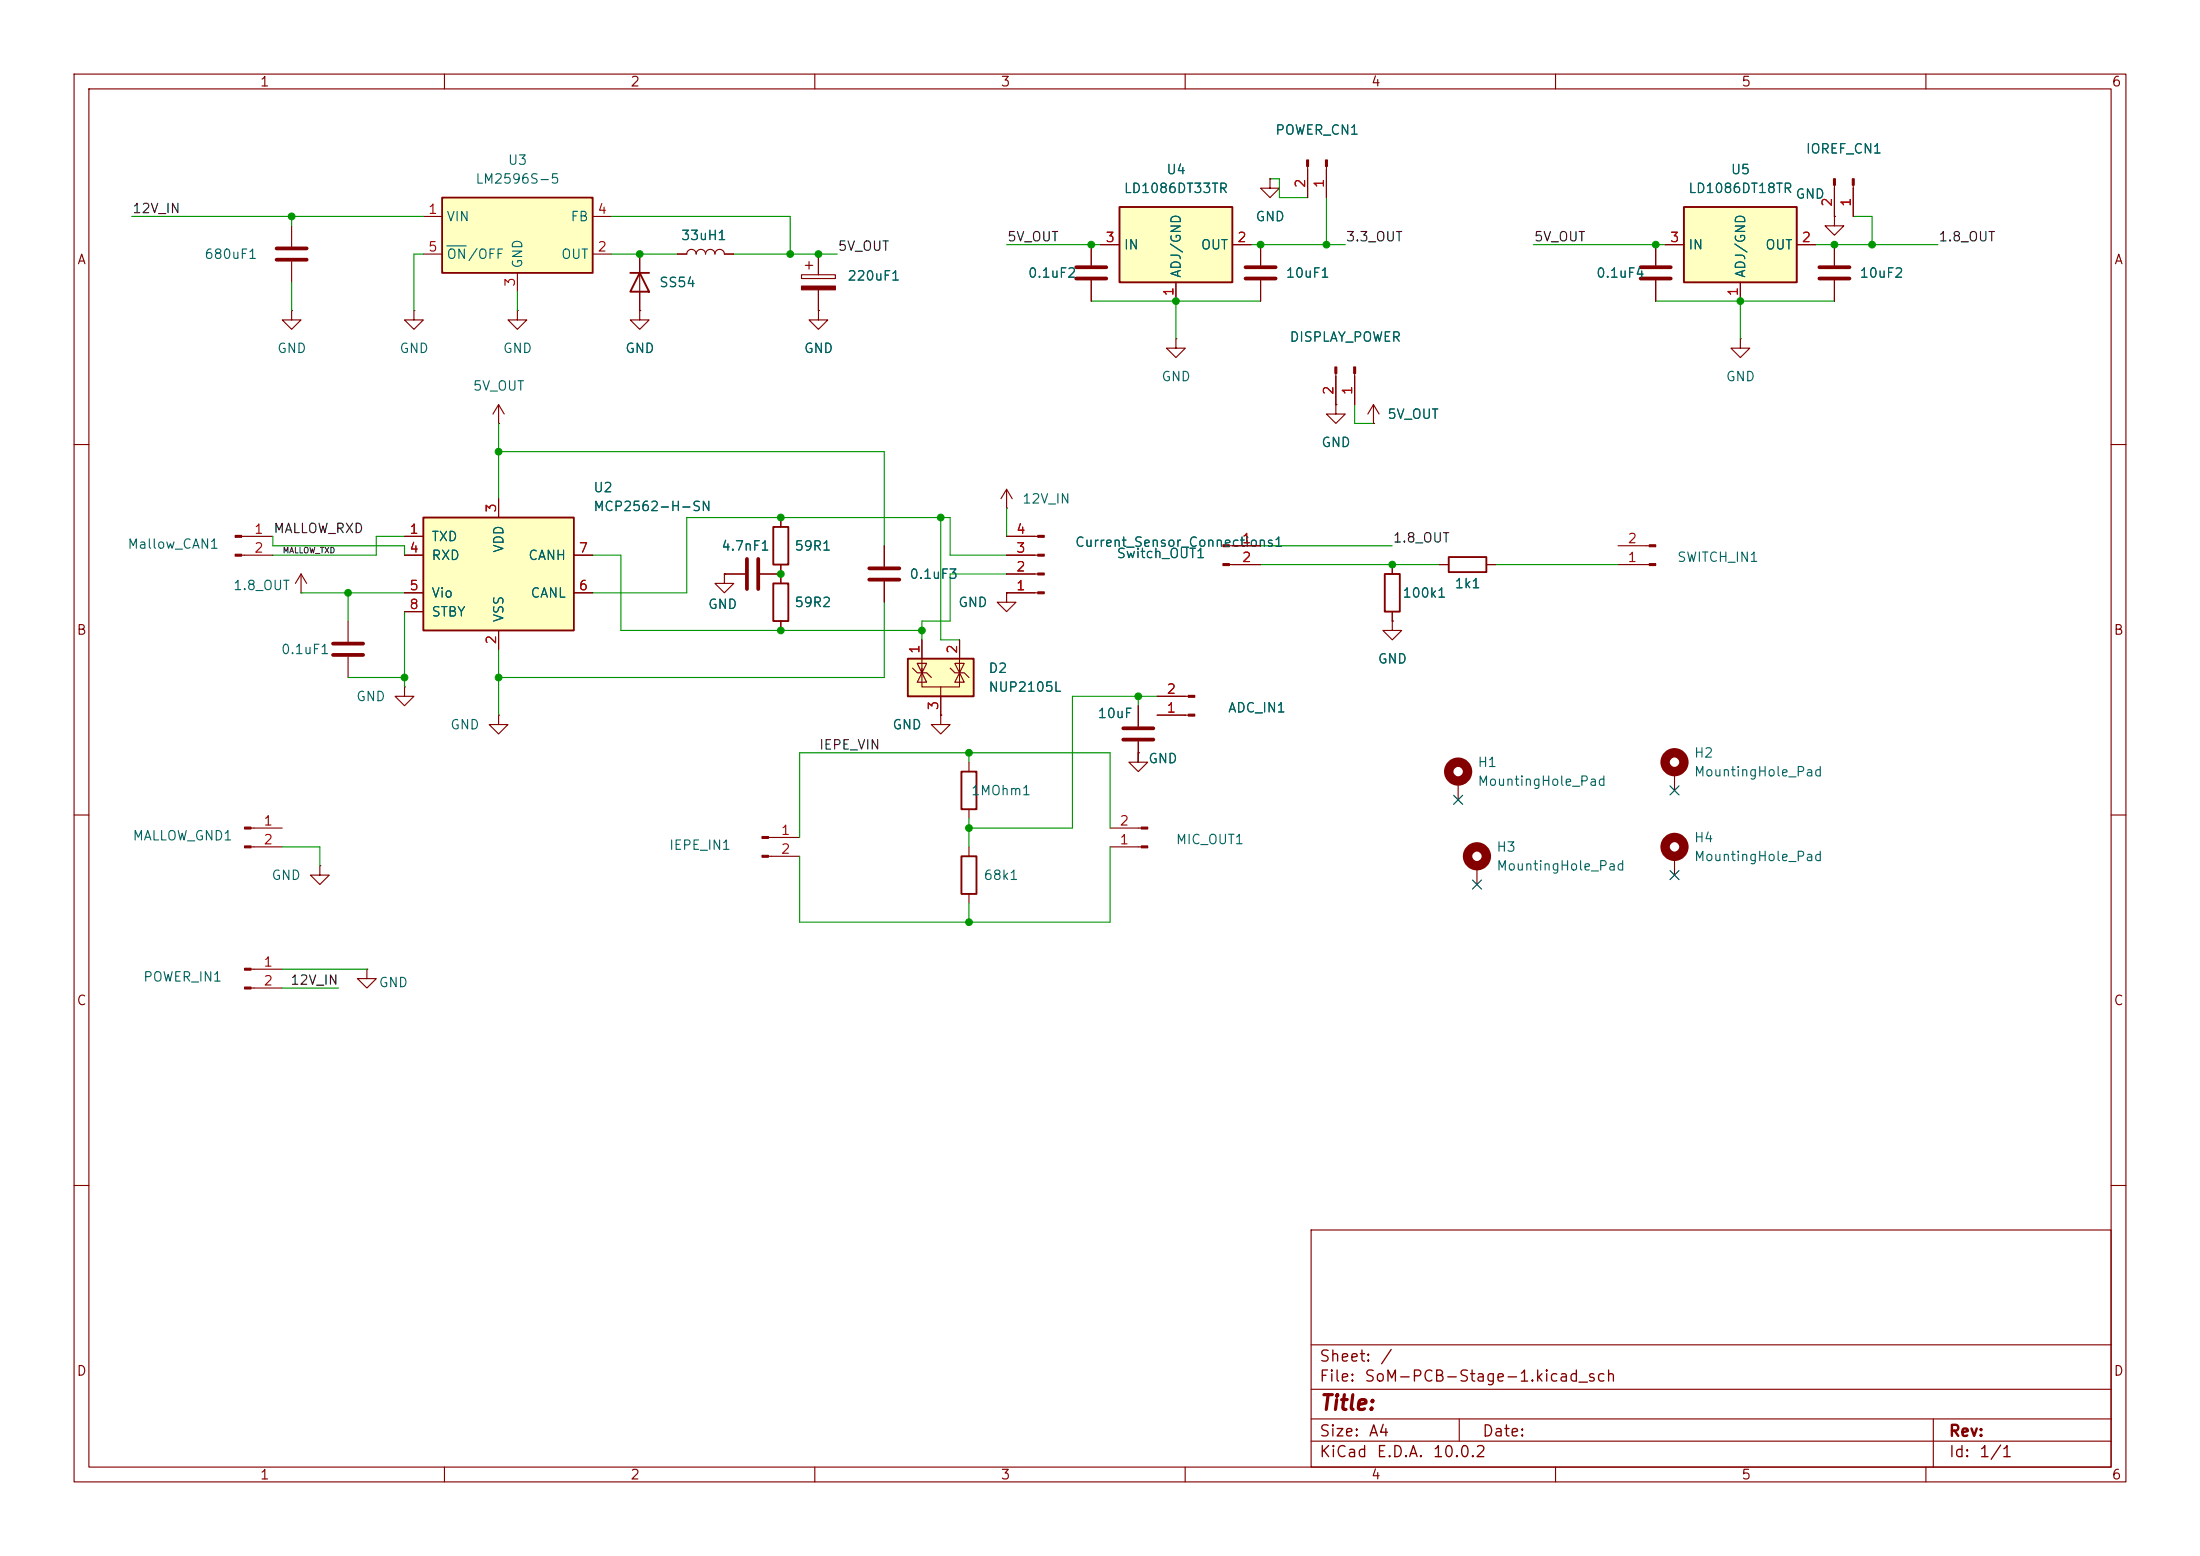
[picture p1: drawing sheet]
<svg xmlns="http://www.w3.org/2000/svg" width="297mm" height="210mm" viewBox="0 0 297 210" stroke-linecap="round" stroke-linejoin="round" font-family="sans-serif">
<g fill="none" stroke="#840000" stroke-width=".15">
<path d="M10 10h277v190h-277zM12 12h273v186h-273zM60 10v2M110 10v2M160 10v2M210 10v2M260 10v2M86.4 34.3v7.6M91.4 34.3h1.3a.64 .64 0 0 1 .6-.6 .64 .64 0 0 1 .7 .6 .64 .64 0 0 1 .6-.6 .64 .64 0 0 1 .6 .6 .64 .64 0 0 1 .7-.6 .64 .64 0 0 1 .6 .6 .64 .64 0 0 1 .7-.6 .64 .64 0 0 1 .6 .6h1.3M108.2 37.1h4.6v.5h-4.6zM108.7 35.8h1M109.2 35.3v1"/>
<path d="M110.5 34.3v2.8M110.5 39.1v2.8M147.3 33v2.8M147.3 37.8v2.8M170.2 33v2.8M170.2 37.8v2.8M171.4 24.1v1.3h1.3l-1.3 1.3-1.2-1.3h1.2M171.4 24.1h.1M176.5 22.5v4.2M179.1 22.5v4.2M247.6 33v2.8M247.6 37.8v2.8"/>
<path d="M39.4 41.9v1.3h1.2l-1.2 1.3-1.3-1.3h1.3M39.4 41.9h.1M55.9 41.9v1.3h1.2l-1.2 1.3-1.3-1.3h1.3M55.9 41.9h.1M86.4 41.9v1.3h1.2l-1.2 1.3-1.3-1.3h1.3M86.4 41.9h.1M110.5 41.9v1.3h1.3l-1.3 1.3-1.3-1.3h1.3M110.5 41.9h.1M158.7 45.7v1.3h1.3l-1.3 1.3-1.2-1.3h1.2M158.7 45.7h.1M180.3 54.6v1.3h1.3l-1.3 1.3-1.2-1.3h1.2M180.3 54.6h.1"/>
<path d="M180.3 50.4v4.2M182.9 50.4v4.2M185.4 57.2h.1M185.4 54.6l-.7 1.3M185.4 54.6l.8 1.3M185.4 54.6v2.6M10 60h2M97.8 77.5v1.2h1.3l-1.3 1.3-1.3-1.3h1.3M97.8 77.5h.1M105.4 69.9v1.2M105.4 76.2v2.5M135.9 68.6h.1"/>
<path d="M135.9 66l-.8 1.3M135.9 66l.8 1.3M135.9 66v2.6M135.9 77.5h4.2M135.9 74.9h4.2M135.9 72.4h4.2M166 73.7h4.2M166 76.2h4.2M285 60h2M67.3 96.5v1.3h1.3l-1.3 1.3-1.3-1.3h1.3M67.3 96.5h.1M105.4 83.8v1.3"/>
<path d="M135.9 80h4.2M153.7 95.3v2.7M156.2 96.5h4.2M156.2 94h4.2M10 110h2M103.7 113h4.2M103.7 115.6h4.2M153.7 100.1v2.8M285 110h2M10 160h2M177 166h108v32h-108zM285 160h2"/>
<path d="M60 198v2M110 198v2M160 198v2M177 194.5h108M177 191.5h108M177 187.5h108M177 181.5h108M197 191.5v3M210 198v2M260 198v2M261 191.5v6.5"/>
</g>
<path d="M145.3 36.1h4.1M145.3 37.6h4.1M168.1 36.1h4.1M168.1 37.6h4.1M245.6 36.1h4.1M245.6 37.6h4.1M151.6 98.3h4.1M151.6 99.8h4.1" fill="none" stroke="#840000" stroke-width=".51"/>
<g fill="#840000" stroke="#840000" stroke-width=".15">
<path d="M140.1 79.9h.9v.2h-.9z"/>
<path d="M140.1 77.3h.9v.3h-.9z"/>
<path d="M140.1 74.8h.9v.3h-.9z"/>
<path d="M140.1 72.3h.9v.2h-.9z"/>
<path d="M160.4 96.4h.9v.2h-.9z"/>
<path d="M160.4 93.9h.9v.2h-.9z"/>
<path d="M102.9 112.9h.8v.3h-.8z"/>
<path d="M102.9 115.4h.8v.3h-.8z"/>
<path d="M178.9 21.6h.3v.9h-.3z"/>
<path d="M176.4 21.6h.3v.9h-.3z"/>
<path d="M182.8 49.5h.2v.9h-.2z"/>
<path d="M180.2 49.5h.3v.9h-.3z"/>
<path d="M165.1 73.5h.9v.3h-.9z"/>
<path d="M165.1 76.1h.9v.2h-.9z"/>
<path d="M108.2 38.6h4.6v.5h-4.6z"/>
</g>
<path d="M85.1 36.8h2.5M86.4 36.8l1.2 2.6h-2.5zM104.4 78.7h2v5.1h-2zM104.4 71.1h2v5.1h-2z" fill="none" stroke="#840000" stroke-width=".25"/>
<path d="M151.1 27.9h15.3v10.2h-15.3z" fill="#ffffc2"/>
<path d="M151.1 27.9h15.3v10.2h-15.3z" fill="none" stroke="#840000" stroke-width=".25"/>
<path d="M148.6 33h2.5M158.7 38.1v2.5M166.4 33h2.5M97.8 77.5h2.8M102.6 77.5h2.8" fill="none" stroke="#840000" stroke-width=".15"/>
<path d="M100.8 75.4v4.1M102.4 75.4v4.1" fill="none" stroke="#840000" stroke-width=".51"/>
<path d="M57.1 69.9h20.4v15.2h-20.4z" fill="#ffffc2"/>
<path d="M57.1 69.9h20.4v15.2h-20.4zM186.9 77.5h2.1v5.1h-2.1z" fill="none" stroke="#840000" stroke-width=".25"/>
<g fill="none" stroke="#840000" stroke-width=".15">
<path d="M67.3 57.2h.1M67.3 54.6v2.6M67.3 54.6l-.8 1.3M67.3 54.6l.8 1.3M69.8 41.9v1.3h1.3l-1.3 1.3-1.2-1.3h1.2M69.8 41.9h.1M54.6 72.4h2.5M54.6 74.9h2.5M67.3 67.3v2.6M77.5 74.9h2.5M188 76.2v1.3M54.6 80h2.5"/>
<path d="M54.6 82.6h2.5M67.3 85.1v2.5M77.5 80h2.5M127 96.5v1.3h1.3l-1.3 1.3-1.3-1.3h1.3M127 96.5h.1M188 83.8v1.3h1.2l-1.2 1.3-1.3-1.3h1.3M188 83.8h.1M188 82.6v1.2"/>
</g>
<path d="M59.7 26.7h20.3v10.1h-20.3z" fill="#ffffc2"/>
<path d="M59.7 26.7h20.3v10.1h-20.3z" fill="none" stroke="#840000" stroke-width=".25"/>
<path d="M57.1 29.2h2.6M57.1 34.3h2.6M69.8 36.8v2.6M80 29.2h2.5M80 34.3h2.5" fill="none" stroke="#840000" stroke-width=".15"/>
<path d="M60.3 33.2h2.6" fill="none" stroke="#006464" stroke-width=".15"/>
<path d="M122.6 88.9h8.8v5.1h-8.8z" fill="#ffffc2"/>
<path d="M122.6 88.9h8.8v5.1h-8.8z" fill="none" stroke="#840000" stroke-width=".25"/>
<g fill="none" stroke="#840000" stroke-width=".15">
<path d="M39.4 30.5v2.8M39.4 35.3v2.8M234.9 45.7v1.3h1.3l-1.3 1.3-1.2-1.3h1.2M234.9 45.7h.1M123.2 90.2l.6 .6h1.3l.6 .6M124.5 90.8v1.9h5v-1.9M124.5 90.8l.6 1.3h-1.3zM124.5 90.2v.6l.6-1.3h-1.3l.7 1.3M124.5 86.4v4.4M127 92.7v3.8M128.3 90.2l.6 .6h1.3l.6 .6M128.9 89.5h1.3l-.7 1.3z"/>
<path d="M129.5 90.8l.7 1.3h-1.3zM129.5 86.4v4.4"/>
</g>
<path d="M37.3 35.1h4.1M37.3 33.5h4.1" fill="none" stroke="#840000" stroke-width=".51"/>
<path d="M227.3 27.9h15.3v10.2h-15.3z" fill="#ffffc2"/>
<path d="M227.3 27.9h15.3v10.2h-15.3zM195.6 75.2h5.1v2h-5.1zM129.8 115.6h2v5.1h-2zM129.8 104.1h2v5.1h-2z" fill="none" stroke="#840000" stroke-width=".25"/>
<g fill="none" stroke="#840000" stroke-width=".15">
<path d="M86.4 34.3v2.5M86.4 39.4v2.5M91.4 34.3h1.3M97.8 34.3h1.3M110.5 34.3v2.8M110.5 39.1v2.8M147.3 33v2.8M147.3 37.8v2.8M148.6 33h2.5M158.7 38.1v2.5M166.4 33h2.5M170.2 33v2.8"/>
<path d="M170.2 37.8v2.8M171.4 24.1h.1M176.5 22.9v3.8M179.1 22.9v3.8M223.5 33v2.8M223.5 37.8v2.8M224.8 33h2.5M234.9 38.1v2.5M242.6 33h2.5M247.6 29.2v1.3h1.3l-1.3 1.3-1.2-1.3h1.2M247.6 29.2h.1M247.6 25v4.2"/>
<path d="M247.6 33v2.8M247.6 37.8v2.8M250.2 25v4.2M86.4 41.9h.1M110.5 41.9h.1M180.3 54.6h.1M180.3 50.8v3.8M182.9 50.8v3.8M185.4 57.2h.1M32.6 72.4h4.2M32.6 74.9h4.2M40.6 77.5l-.7 1.2"/>
<path d="M40.6 77.5l.8 1.2M40.6 77.5v2.5M54.6 72.4h2.5M54.6 74.9h2.5M67.3 67.3v2.6M77.5 74.9h2.5M97.8 77.5h.1M97.8 77.5h2.8M102.6 77.5h2.8M105.4 69.9v1.2M105.4 76.2v2.5M119.4 73.7v2.8"/>
<path d="M119.4 78.5v2.8M135.9 72.4h3.8M135.9 74.9h3.8M135.9 77.5h3.8M166.4 76.2h3.8M166.4 73.7h3.8M188 76.2v1.3M194.3 76.2h1.3M200.7 76.2h1.2M218.4 76.2h4.3M218.4 73.7h4.3M40.6 80h.1"/>
<path d="M47 83.8v2.8M47 88.6v2.8M54.6 92.7v1.3h1.3l-1.3 1.3-1.3-1.3h1.3M54.6 92.7h.1M54.6 80h2.5M54.6 82.6h2.5M67.3 85.1v2.5M77.5 80h2.5M105.4 83.8v1.3M124.5 86.4v2.5M127 96.5h.1M127 94v2.5"/>
<path d="M129.5 86.4v2.5M135.9 80v1.3h1.3l-1.3 1.3-1.3-1.3h1.3M135.9 80h.1M135.9 80h3.8M153.7 95.3v2.7M156.2 96.5h3.8M156.2 94h3.8M188 83.8h.1M188 82.6v1.2M33.9 111.8h4.2M33.9 114.3h4.2M43.2 116.8v1.3h1.2l-1.2 1.3-1.3-1.3h1.3"/>
<path d="M43.2 116.8h.1M130.8 102.9v1.2M130.8 109.2v1.3M130.8 114.3v1.3M149.9 111.8h4.2M149.9 114.3h4.2M153.7 100.1v2.8h-1.3l1.3 1.2 1.2-1.2h-1.2v-1.3M153.7 101.6h.1M196.8 105.4v2.6M199.4 116.8v2.6M226.1 104.1v2.6M226.1 115.6v2.5"/>
<path d="M33.9 130.8h4.2M33.9 133.4h4.2M49.5 130.8v1.3h1.3l-1.3 1.3-1.2-1.3h1.2M49.5 130.8h.1M130.8 120.7v1.2"/>
</g>
<g fill="none" stroke="#840000" stroke-width="1.3">
<circle cx="196.8" cy="104.1" r="1.27"/>
<circle cx="199.4" cy="115.6" r="1.27"/>
<circle cx="226.1" cy="114.3" r="1.27"/>
<circle cx="226.1" cy="102.9" r="1.27"/>
</g>
<path d="M221.5 36.1h4.1M221.5 37.6h4.1M117.3 76.7h4.1M117.3 78.2h4.1M45 86.9h4M45 88.4h4" fill="none" stroke="#840000" stroke-width=".51"/>
<g fill="#840000" stroke="#840000" stroke-width=".15">
<path d="M250.1 24.1h.2v.9h-.2z"/>
<path d="M247.5 24.1h.3v.9h-.3z"/>
<path d="M222.7 76.1h.8v.2h-.8z"/>
<path d="M222.7 73.5h.8v.3h-.8z"/>
<path d="M33 111.6h.9v.3h-.9z"/>
<path d="M33 114.2h.9v.2h-.9z"/>
<path d="M33 130.7h.9v.2h-.9z"/>
<path d="M33 133.2h.9v.3h-.9z"/>
<path d="M31.7 72.3h.9v.2h-.9z"/>
<path d="M31.7 74.8h.9v.3h-.9z"/>
<path d="M154.1 114.2h.8v.2h-.8z"/>
<path d="M154.1 111.6h.8v.3h-.8z"/>
</g>
<g fill="none" stroke="#009600" stroke-width=".15">
<path d="M17.8 29.2h39.3M39.4 29.2v1.3M39.4 38.1v3.8M57.1 34.3h-1.2v7.6M69.8 39.4v2.5M82.5 29.2h24.2v5.1M82.5 34.3h8.9M99.1 34.3h13.9M135.9 33h12.7M168.9 33h12.7M171.4 24.1h1.3v2.6h3.8M179.1 26.7v6.3"/>
<path d="M207 33h17.8M245.1 33h16.5M250.2 29.2h2.5v3.8M67.3 57.2v10.1M147.3 40.6h22.9M158.7 40.6v5.1M182.9 54.6v2.6h2.5M223.5 40.6h24.1M234.9 40.6v5.1M36.8 72.4v1.3h17.8v1.2M54.6 72.4h-3.8v2.5h-14M67.3 61h52.1v12.7"/>
<path d="M80 74.9h3.8v10.2h40.7M127 69.9v16.5h2.5M135.9 74.9h-7.6v-5h-35.6v10.1h-12.7M135.9 77.5h-7.6v6.3h-3.8v2.6M135.9 68.6v3.8M170.2 76.2h24.1M170.2 73.7h17.8M201.9 76.2h16.5M40.6 80h14M47 91.4h7.6M47 80v3.8M54.6 82.6v10.1"/>
<path d="M67.3 87.6v8.9M119.4 81.3v10.1h-52.1M153.7 94v1.3M156.2 94h-11.4v17.8h-14M38.1 114.3h5.1v2.5M130.8 101.6v1.3M130.8 110.5v3.8M149.9 114.3v10.2h-42v-8.9M149.9 111.8v-10.2h-42v11.4M153.7 101.6v1.3M38.1 130.8h11.4M38.1 133.4h7.6"/>
<path d="M130.8 121.9v2.6"/>
</g>
<path d="M196.2 107.3l1.3 1.3M197.5 107.3l-1.3 1.3M198.8 118.8l1.2 1.2M200 118.8l-1.2 1.2M225.5 117.5l1.2 1.2M225.5 106.1l1.2 1.2M226.7 117.5l-1.2 1.2M226.7 106.1l-1.2 1.2" fill="none" stroke="#000084" stroke-width=".15"/>
<g fill="#009600" stroke="#009600" stroke-width=".14">
<circle cx="147.3" cy="33" r=".46"/>
<circle cx="179.1" cy="33" r=".46"/>
<circle cx="170.2" cy="33" r=".46"/>
<circle cx="158.7" cy="40.6" r=".46"/>
<circle cx="188" cy="76.2" r=".46"/>
<circle cx="39.4" cy="29.2" r=".46"/>
<circle cx="86.4" cy="34.3" r=".46"/>
<circle cx="110.5" cy="34.3" r=".46"/>
<circle cx="106.7" cy="34.3" r=".46"/>
<circle cx="105.4" cy="77.5" r=".46"/>
<circle cx="127" cy="69.9" r=".46"/>
<circle cx="105.4" cy="69.9" r=".46"/>
<circle cx="234.9" cy="40.6" r=".46"/>
<circle cx="252.7" cy="33" r=".46"/>
<circle cx="223.5" cy="33" r=".46"/>
<circle cx="247.6" cy="33" r=".46"/>
<circle cx="67.3" cy="91.4" r=".46"/>
<circle cx="54.6" cy="91.4" r=".46"/>
<circle cx="67.3" cy="61" r=".46"/>
<circle cx="47" cy="80" r=".46"/>
<circle cx="130.8" cy="101.6" r=".46"/>
<circle cx="124.5" cy="85.1" r=".46"/>
<circle cx="130.8" cy="111.8" r=".46"/>
<circle cx="130.8" cy="124.5" r=".46"/>
<circle cx="105.4" cy="85.1" r=".46"/>
<circle cx="153.7" cy="94" r=".46"/>
</g>
<text font-size="2" fill="#840000" x="178" y="190.8">Title:</text>
<g font-size="1.5" fill="#840000">
<text x="178" y="184.2">Sheet:</text>
<text x="186.2" y="184.2">/</text>
<text x="178" y="186.9">File:</text>
<text x="184.1" y="186.9">SoM-PCB-Stage-1.kicad_sch</text>
<text x="178" y="197.1">KiCad</text>
<text x="178" y="194.3">Size:</text>
<text x="184.7" y="194.3">A4</text>
<text x="185.7" y="197.1">E.D.A.</text>
<text x="193.3" y="197.1">10.0.2</text>
<text x="200" y="194.3">Date:</text>
<text x="263" y="194.3">Rev:</text>
<text x="263" y="197.1">Id:</text>
<text x="267.1" y="197.1">1/1</text>
</g>
<g font-size="1.3" fill="#840000">
<text x="35" y="12">1</text>
<text x="85" y="12">2</text>
<text x="135" y="12">3</text>
<text x="185" y="12">4</text>
<text x="235" y="12">5</text>
<text x="285" y="12">6</text>
<text x="10.3" y="36">A</text>
<text x="285.3" y="36">A</text>
<text x="10.3" y="86">B</text>
<text x="285.3" y="86">B</text>
<text x="10.3" y="136">C</text>
<text x="285.3" y="136">C</text>
<text x="10.3" y="186">D</text>
<text x="285.3" y="186">D</text>
<text x="35" y="200">1</text>
<text x="85" y="200">2</text>
<text x="135" y="200">3</text>
<text x="185" y="200">4</text>
<text x="235" y="200">5</text>
<text x="285" y="200">6</text>
</g>
<g font-size="1.3" fill="#006464">
<text x="68.5" y="22.6">U3</text>
<text x="157.4" y="23.8">U4</text>
<text x="172.1" y="18.5">POWER_CN1</text>
<text x="233.6" y="23.8">U5</text>
<text x="243.7" y="21">IOREF_CN1</text>
<text x="64.1" y="25.1">LM2596S-5</text>
<text x="151.6" y="26.4">LD1086DT33TR</text>
<text x="227.8" y="26.4">LD1086DT18TR</text>
<text x="242.3" y="27.1">GND</text>
<text x="27.5" y="35.3">680uF1</text>
<text x="60.2" y="30.2">VIN</text>
<text x="60.2" y="35.3">ON/OFF</text>
<text x="75.7" y="35.3">OUT</text>
<text x="76.9" y="30.2">FB</text>
<text x="91.8" y="32.7">33uH1</text>
<text x="151.6" y="34">IN</text>
<text x="162" y="34">OUT</text>
<text x="169.4" y="30.2">GND</text>
<text x="227.8" y="34">IN</text>
<text x="238.2" y="34">OUT</text>
<text x="70.8" y="36.3" transform="rotate(-90 70.8 36.3)">GND</text>
<text x="88.9" y="39.1">SS54</text>
<text x="114.3" y="38.2">220uF1</text>
<text x="138.7" y="37.8">0.1uF2</text>
<text x="159.7" y="37.6" transform="rotate(-90 159.7 37.6)">ADJ/GND</text>
<text x="173.5" y="37.8">10uF1</text>
<text x="215.4" y="37.8">0.1uF4</text>
<text x="235.9" y="37.6" transform="rotate(-90 235.9 37.6)">ADJ/GND</text>
<text x="251" y="37.8">10uF2</text>
<text x="37.3" y="48">GND</text>
<text x="53.8" y="48">GND</text>
<text x="67.8" y="48">GND</text>
<text x="84.3" y="48">GND</text>
<text x="108.5" y="48">GND</text>
<text x="174" y="46.4">DISPLAY_POWER</text>
<text x="63.8" y="53">5V_OUT</text>
<text x="156.7" y="51.8">GND</text>
<text x="232.9" y="51.8">GND</text>
<text x="187.2" y="56.9">5V_OUT</text>
<text x="178.3" y="60.7">GND</text>
<text x="80" y="69.3">MCP2562-H-SN</text>
<text x="80" y="66.8">U2</text>
<text x="137.9" y="68.3">12V_IN</text>
<text x="17.1" y="74.4">Mallow_CAN1</text>
<text x="58.2" y="73.4">TXD</text>
<text x="58.2" y="75.9">RXD</text>
<text x="68.3" y="74.7" transform="rotate(-90 68.3 74.7)">VDD</text>
<text x="71.2" y="75.9">CANH</text>
<text x="97.3" y="74.6">4.7nF1</text>
<text x="107.2" y="74.6">59R1</text>
<text x="145" y="74.1">Current_Sensor_Connections1</text>
<text x="150.7" y="75.6">Switch_OUT1</text>
<text x="226.3" y="76.2">SWITCH_IN1</text>
<text x="31.4" y="80">1.8_OUT</text>
<text x="58.2" y="81">Vio</text>
<text x="58.2" y="83.5">STBY</text>
<text x="71.5" y="81">CANL</text>
<text x="95.5" y="82.5">GND</text>
<text x="107.2" y="82.3">59R2</text>
<text x="122.7" y="78.4">0.1uF3</text>
<text x="129.3" y="82.3">GND</text>
<text x="189.2" y="81">100k1</text>
<text x="196.3" y="79.7">1k1</text>
<text x="37.9" y="88.6">0.1uF1</text>
<text x="68.3" y="84.1" transform="rotate(-90 68.3 84.1)">VSS</text>
<text x="185.9" y="89.9">GND</text>
<text x="48" y="95">GND</text>
<text x="133.4" y="91.1">D2</text>
<text x="133.4" y="93.7">NUP2105L</text>
<text x="60.7" y="98.8">GND</text>
<text x="120.4" y="98.8">GND</text>
<text x="148.1" y="97.2">10uF</text>
<text x="165.7" y="96.5">ADC_IN1</text>
<text x="131" y="107.7">1MOhm1</text>
<text x="154.9" y="103.3">GND</text>
<text x="199.4" y="103.8">H1</text>
<text x="199.4" y="106.4">MountingHole_Pad</text>
<text x="228.6" y="102.6">H2</text>
<text x="228.6" y="105.1">MountingHole_Pad</text>
<text x="17.8" y="113.7">MALLOW_GND1</text>
<text x="36.6" y="119.1">GND</text>
<text x="90.2" y="115">IEPE_IN1</text>
<text x="132.7" y="119.1">68k1</text>
<text x="158.7" y="114.3">MIC_OUT1</text>
<text x="201.9" y="115.3">H3</text>
<text x="201.9" y="117.8">MountingHole_Pad</text>
<text x="228.6" y="114">H4</text>
<text x="228.6" y="116.5">MountingHole_Pad</text>
<text x="19.2" y="132.8">POWER_IN1</text>
<text x="51" y="133.6">GND</text>
</g>
<g font-size="1.3" fill="#0f0f0f">
<text x="17.8" y="29.1">12V_IN</text>
<text x="113" y="34.2">5V_OUT</text>
<text x="135.9" y="32.9">5V_OUT</text>
<text x="181.6" y="32.9">3.3_OUT</text>
<text x="207" y="32.9">5V_OUT</text>
<text x="261.6" y="32.9">1.8_OUT</text>
<text x="36.8" y="72.3">MALLOW_RXD</text>
<text x="188" y="73.5">1.8_OUT</text>
<text x="110.5" y="101.5">IEPE_VIN</text>
<text x="39.1" y="133.2">12V_IN</text>
</g>
<g font-size="1.3" fill="#a90000">
<text x="57.7" y="29.2">1</text>
<text x="80.6" y="29.2">4</text>
<text x="176.5" y="25.5" transform="rotate(-90 176.5 25.5)">2</text>
<text x="179" y="25.5" transform="rotate(-90 179 25.5)">1</text>
<text x="247.6" y="28" transform="rotate(-90 247.6 28)">2</text>
<text x="250.2" y="28" transform="rotate(-90 250.2 28)">1</text>
<text x="57.7" y="34.3">5</text>
<text x="80.6" y="34.3">2</text>
<text x="149.2" y="33">3</text>
<text x="166.9" y="33">2</text>
<text x="225.4" y="33">3</text>
<text x="243.1" y="33">2</text>
<text x="69.8" y="38.8" transform="rotate(-90 69.8 38.8)">3</text>
<text x="158.7" y="40.1" transform="rotate(-90 158.7 40.1)">1</text>
<text x="234.9" y="40.1" transform="rotate(-90 234.9 40.1)">1</text>
<text x="180.3" y="53.4" transform="rotate(-90 180.3 53.4)">2</text>
<text x="182.9" y="53.4" transform="rotate(-90 182.9 53.4)">1</text>
<text x="67.3" y="69.3" transform="rotate(-90 67.3 69.3)">3</text>
<text x="34.2" y="72.4">1</text>
<text x="34.2" y="74.9">2</text>
<text x="55.2" y="72.4">1</text>
<text x="55.2" y="74.9">4</text>
<text x="78" y="74.9">7</text>
<text x="137.1" y="77.4">2</text>
<text x="137.1" y="74.9">3</text>
<text x="137.1" y="72.4">4</text>
<text x="167.6" y="73.6">1</text>
<text x="167.6" y="76.2">2</text>
<text x="219.6" y="76.2">1</text>
<text x="219.6" y="73.6">2</text>
<text x="55.2" y="80">5</text>
<text x="55.2" y="82.5">8</text>
<text x="78" y="80">6</text>
<text x="137.1" y="80">1</text>
<text x="67.3" y="87.1" transform="rotate(-90 67.3 87.1)">2</text>
<text x="124.4" y="88.3" transform="rotate(-90 124.4 88.3)">1</text>
<text x="129.5" y="88.3" transform="rotate(-90 129.5 88.3)">2</text>
<text x="127" y="96" transform="rotate(-90 127 96)">3</text>
<text x="157.4" y="94">2</text>
<text x="157.4" y="96.5">1</text>
<text x="35.5" y="111.7">1</text>
<text x="105.3" y="113">1</text>
<text x="151.1" y="111.7">2</text>
<text x="35.5" y="114.3">2</text>
<text x="105.3" y="115.5">2</text>
<text x="151.1" y="114.3">1</text>
<text x="35.5" y="130.8">1</text>
<text x="35.5" y="133.3">2</text>
</g>
<text font-size=".8" fill="#0f0f0f" x="38.1" y="74.9">MALLOW_TXD</text>
</svg>
